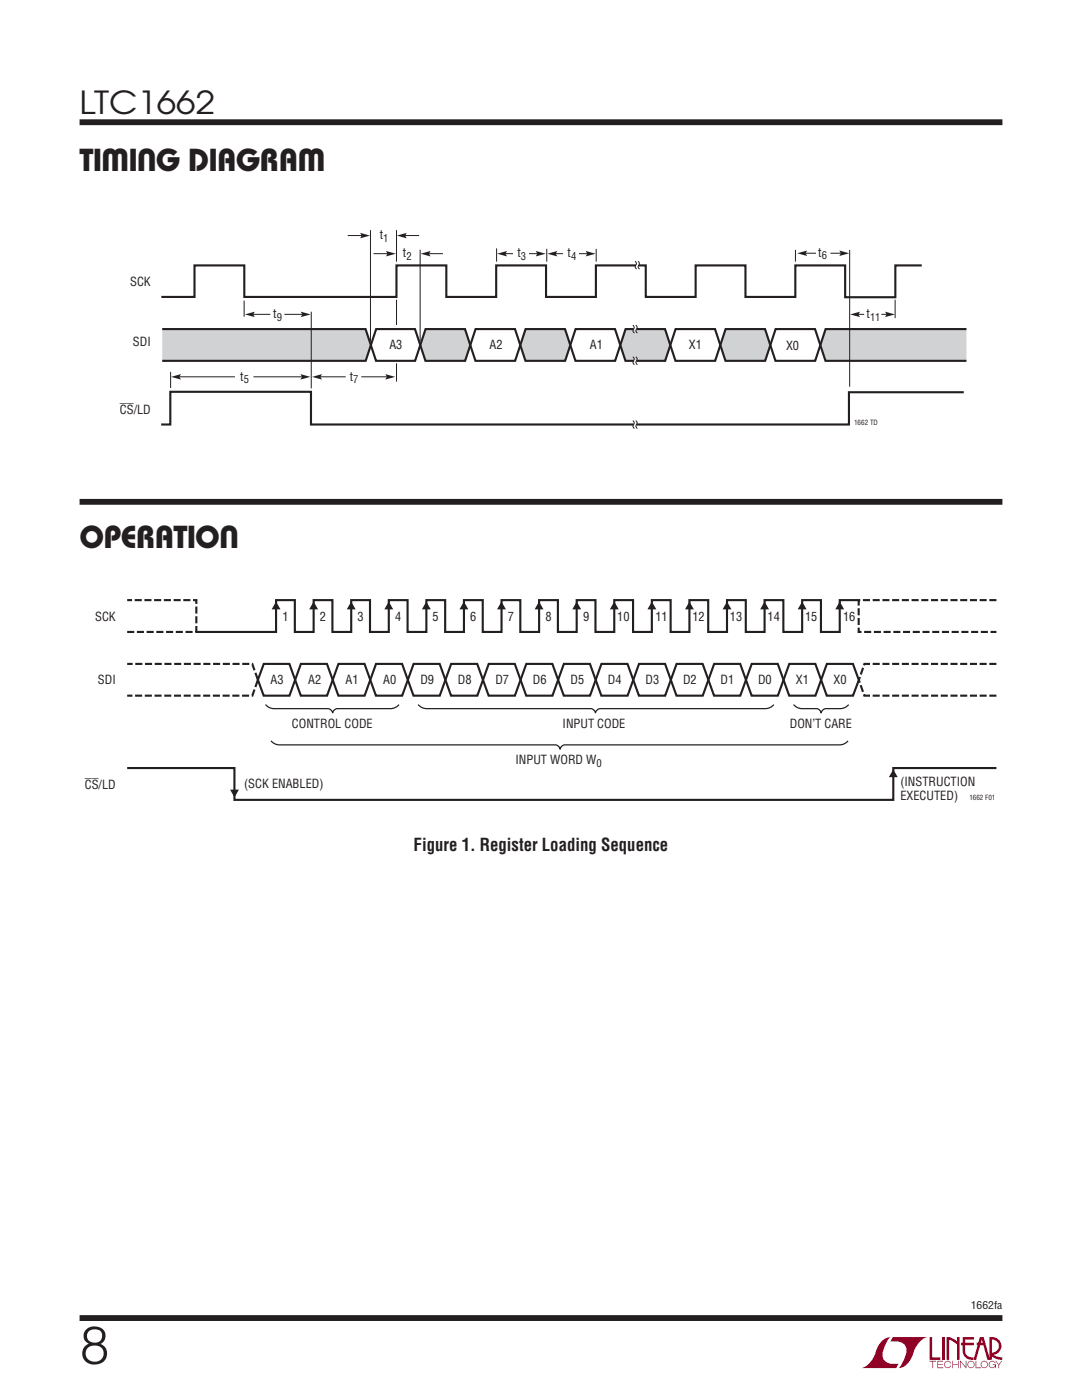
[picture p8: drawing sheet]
<svg xmlns="http://www.w3.org/2000/svg" width="216mm" height="279mm" viewBox="0 0 216 279" stroke-linecap="round" stroke-linejoin="round" font-family="sans-serif">
<g fill="#900126">
<path d="M185.5 266.8h.5v4.1h1.6v.5h-2.1z"/>
<path d="M176.2 267.4l1-.5h.5h-.1a6.2 6.2 0 0 0-1.4 4 2.58 2.58 0 0 0 3.1 1.3l-.5 .8h-6.9a4.9 4.9 0 0 0 3-3.8l.4-.7z"/>
<path d="M178.1 266.9h7a4.9 4.9 0 0 0-3.1 3.7 3.2 3.2 0 0 1-2.7 2.4h.1a6.2 6.2 0 0 0 1.4-4.1 2.58 2.58 0 0 0-3.1-1.2z"/>
<path d="M188 266.8h.5v4.6h-.5z"/>
<path d="M188.9 266.8l1 .2 1.1 .7v-.9h.5v4.6h-.5v-3.1l-1.6-.9v4h-.5z"/>
<path d="M185.5 271.6h1.3v.1h-.6v1.3h-.1v-1.3h-.6z"/>
<path d="M187 271.6h1.2v.1h-1v.5h.9v.2h-.9v.5h1v.1h-1.2z"/>
<path d="M190 271.6h.2v.6h1v-.6h.1v1.4h-.1v-.6h-1v.6h-.2z"/>
<path d="M191.6 271.6h.1l1 1.2v-1.2h.1v1.4l-1.1-1.2v1.2h-.1z"/>
<path d="M194.7 271.6h.1v1.3h.9v.1h-1z"/>
<path d="M198.6 271.6h.2l.5 .7 .5-.7h.2l-.6 .8v.6h-.2v-.6z"/>
<path d="M192.1 266.8h2.2v.5h-1.7v.7h1.7v.5h-1.7v1.1a1.32 1.32 0 0 0 1.7 1.3v.5l1.2-4.6h.8l1.1 4.1v-4.1a1.84 1.84 0 0 1 2.4 1.4 1.84 1.84 0 0 1-1.5 2.2l.8 .4 .9 .1v.5l-1.2-.2-1-.6v-.6a1.34 1.34 0 0 0 1.5-1.2 1.34 1.34 0 0 0-1.4-1.5v4.1h-.9l-.8-2.9h-1.3v-.5h1.2l-.2-.7-1.1 4.1a2.06 2.06 0 0 1-2.7-1.3v-1.6h-.4v-.5h.4z"/>
<path d="M193.2 271.8a.72 .72 0 0 1 1.2 .1 .72 .72 0 0 1-.4 1.1 .72 .72 0 0 1-1-.7h.2a.59 .59 0 0 0 .8 .5 .59 .59 0 0 0 .2-.9 .59 .59 0 0 0-1 .2v.2h-.2z"/>
<path d="M195.9 271.8a.72 .72 0 0 1 1.1 .1 .72 .72 0 0 1-.4 1.1 .72 .72 0 0 1-.9-.7h.1a.59 .59 0 0 0 .8 .5 .59 .59 0 0 0 .2-.9 .59 .59 0 0 0-.9 .2l-.1 .2h-.1z"/>
<path d="M197.5 271.8a.72 .72 0 0 1 1.2 .2h-.2a.59 .59 0 0 0-.9-.1 .59 .59 0 0 0 .1 .9 .59 .59 0 0 0 .9-.4h-.5v-.1h.6v.7h-.1v-.3a.73 .73 0 0 1-1.1 .2 .73 .73 0 0 1 0-1.1z"/>
<path d="M188.6 271.8a.71 .71 0 0 1 1.2 .3h-.1a.59 .59 0 0 0-.9-.3 .59 .59 0 0 0-.1 1 .59 .59 0 0 0 1-.3h.1a.73 .73 0 0 1-1.1 .4 .73 .73 0 0 1-.1-1.1z"/>
</g>
<path d="M15.9 24.4h184.1M15.9 100.2h184.1M15.9 263h184.1" fill="none" stroke="#231f20" stroke-width="1.2" stroke-linecap="butt"/>
<g fill="#d1d2d4">
<path d="M32.4 65.7h40.5l1.1 3.2-1.1 3.1h-40.5z"/>
<path d="M85 65.7h7.7l1.1 3.1-1 3.2h-7.8l-1.1-3.2z"/>
<path d="M105 65.7h7.7l1.1 3.1-1.1 3.2h-7.7l-1.2-3.2z"/>
<path d="M124.9 65.7h7.7l1.1 3.1-1 3.2h-7.8l-1.1-3.2z"/>
<path d="M144.9 65.7h7.7l1.1 3.1-1.1 3.2h-7.7l-1.2-3.2z"/>
<path d="M164.9 65.7h27.9v6.3h-27.9l-1.2-3.2z"/>
</g>
<path d="M85.3 50.6h3.1" fill="none" stroke="#231f20" stroke-width=".2"/>
<path d="M83.9 50.6l2-.5-.3 .5 .3 .6z" fill="#231f20"/>
<path d="M74.5 50.6h3.1" fill="none" stroke="#231f20" stroke-width=".2"/>
<path d="M77 50.1l2 .5-2 .6 .3-.6z" fill="#231f20"/>
<path d="M50.3 62.7h3.6" fill="none" stroke="#231f20" stroke-width=".2"/>
<path d="M48.9 62.7l1.9-.5-.3 .5 .3 .6z" fill="#231f20"/>
<path d="M56.7 62.7h3.9" fill="none" stroke="#231f20" stroke-width=".2"/>
<path d="M60 62.2l2 .5-2 .6 .3-.6z" fill="#231f20"/>
<g fill="none" stroke="#231f20" stroke-width=".2">
<path d="M48.7 60v3.2M73.9 45.9v22.1M79.1 45.9v6.3M83.8 49.8v18.2M99.1 49.6v2.6M109.1 49.7v2.5M119 49.7v2.5M126.7 52.1a.65 .65 0 0 1 0 1.1l.3 .5M127.3 52.1a.65 .65 0 0 1 0 1.1l.3 .5M158.7 49.9v2.3M169.5 49.9v27.3M178.6 59.8v3.7"/>
<path d="M171 62.7h1.4M126.3 83.9a.65 .65 0 0 1 0 1.1l.3 .5M126.9 83.9a.65 .65 0 0 1 0 1.1l.3 .5"/>
</g>
<path d="M183.9 53h-5.2v6.3h-10.1v-6.3h-9.9v6.3h-9.9v-6.3h-10v6.3h-9.9v-6.3h-10v6.3h-9.9v-6.3h-10v6.3h-9.9v-6.3h-10v6.3h-30.4v-6.3h-9.9v6.3h-6.6M192.3 78.3h-22.9v6.4h-107.3v-6.5h-28.1v6.5h-1.8" fill="none" stroke="#231f20" stroke-width=".42"/>
<path d="M126.9 52.9h.6M126.4 84.7h.6" fill="none" stroke="#fff" stroke-width="1.1" stroke-linecap="butt"/>
<path d="M169.6 62.7l2-.5-.3 .5 .3 .6z" fill="#231f20"/>
<path d="M175.9 62.7h1.3" fill="none" stroke="#231f20" stroke-width=".2"/>
<path d="M176.6 62.2l2 .5-2 .6 .3-.6z" fill="#231f20"/>
<path d="M35.5 75.2h11.4" fill="none" stroke="#231f20" stroke-width=".2"/>
<path d="M34.1 75.2l2-.5-.3 .5 .3 .6z" fill="#231f20"/>
<path d="M50.6 75.2h9.9" fill="none" stroke="#231f20" stroke-width=".2"/>
<path d="M59.9 74.7l2 .5-2 .6 .4-.6z" fill="#231f20"/>
<path d="M34 74.2v3.2M63.7 75.2h5.3" fill="none" stroke="#231f20" stroke-width=".2"/>
<path d="M62.3 75.2l1.9-.5-.3 .5 .3 .6z" fill="#231f20"/>
<path d="M72.1 75.2h5.4" fill="none" stroke="#231f20" stroke-width=".2"/>
<path d="M76.9 74.7l2 .5-2 .6 .3-.6z" fill="#231f20"/>
<path d="M110.6 50.6h3.1" fill="none" stroke="#231f20" stroke-width=".2"/>
<path d="M109.2 50.6l2-.5-.3 .5 .3 .6z" fill="#231f20"/>
<path d="M114.4 50.6h3.1" fill="none" stroke="#231f20" stroke-width=".2"/>
<path d="M116.9 50.1l1.9 .5-1.9 .6 .3-.6z" fill="#231f20"/>
<path d="M100.6 50.6h3" fill="none" stroke="#231f20" stroke-width=".2"/>
<path d="M99.2 50.6l2-.5-.3 .5 .3 .6z" fill="#231f20"/>
<path d="M104.4 50.6h3.1" fill="none" stroke="#231f20" stroke-width=".2"/>
<path d="M106.9 50.1l2 .5-2 .6 .3-.6z" fill="#231f20"/>
<path d="M160.5 50.5h2.3" fill="none" stroke="#231f20" stroke-width=".2"/>
<path d="M159.1 50.5l2-.5-.4 .5 .4 .6z" fill="#231f20"/>
<path d="M165.7 50.5h2.4" fill="none" stroke="#231f20" stroke-width=".2"/>
<path d="M167.5 50l2 .5-2 .6 .3-.6z" fill="#231f20"/>
<path d="M80.6 47h3" fill="none" stroke="#231f20" stroke-width=".2"/>
<path d="M79.2 47l2-.5-.4 .5 .4 .6z" fill="#231f20"/>
<path d="M69.4 47h3" fill="none" stroke="#231f20" stroke-width=".2"/>
<path d="M71.9 46.5l1.9 .5-1.9 .6 .3-.6z" fill="#231f20"/>
<path d="M62.1 62.2v15.3" fill="none" stroke="#231f20" stroke-width=".2"/>
<g fill="#fff">
<path d="M102.5 50h3.1v1.2h-3.1z"/>
<path d="M112.4 50h3.1v1.2h-3.1z"/>
</g>
<path d="M32.4 72h40.6l2.1-6.3h7.7l2.1 6.3h7.9l2.1-6.3h7.9l2 6.3h8l2-6.3h7.9l2.1 6.3h7.9l2.1-6.3h7.9l2.1 6.3h7.9l2.1-6.3h7.8l2.1 6.3h28.1M32.4 65.7h40.5l2.1 6.3h7.8l2.1-6.3h7.9l2.1 6.3h7.9l2.1-6.3h7.8l2.1 6.3h7.9l2.1-6.3h7.9l2.1 6.3h7.9l2.1-6.3h7.9l2 6.3h8l2-6.3h28.1M171.3 119.8h-3.7v6.3h-3.8v-6.3h-3.7v6.3h-3.8v-6.3h-3.7v6.3h-3.8v-6.3h-3.7v6.3h-3.8v-6.3h-3.7v6.3h-3.8v-6.3h-3.7v6.3h-3.8v-6.3h-3.7v6.3h-3.8v-6.3h-3.7v6.3h-3.8v-6.3h-3.7v6.3h-3.8v-6.3h-3.7v6.3h-3.8v-6.3h-3.7v6.3h-3.8v-6.3h-3.7v6.3h-3.8v-6.3h-3.7v6.3h-3.8v-6.3h-3.7v6.3h-3.8v-6.3h-3.7v6.3h-3.8v-6.3h-3.7v6.3h-15.9M51.4 135.6l1.2 3.2h5.2l2.2-6.3h5.2l2.3 6.3h5.3l2.2-6.3h5.2l2.3 6.3h5.2l2.3-6.3h5.2l2.3 6.3h5.2l2.3-6.3h5.2l2.3 6.3h5.2l2.3-6.3h5.2l2.3 6.3h5.2l2.3-6.3h5.2l2.3 6.3h5.2l2.3-6.3h5.2l2.3 6.3h5.2l2.3-6.3h5.2l1.2 3.3M171.5 135.5l-1.3 3.3h-5.2l-2.3-6.3h-5.2l-2.3 6.3h-5.2l-2.3-6.3h-5.2l-2.3 6.3h-5.2l-2.3-6.3h-5.2l-2.3 6.3h-5.2l-2.3-6.3h-5.2l-2.3 6.3h-5.2l-2.3-6.3h-5.2l-2.3 6.3h-5.2l-2.3-6.3h-5.2l-2.2 6.3h-5.3l-2.3-6.3h-5.2l-2.2 6.3h-5.3l-2.3-6.3h-5.1l-1.2 3.3" fill="none" stroke="#231f20" stroke-width=".42"/>
<path d="M126.4 65.7h.6M126.4 72h.6" fill="none" stroke="#fff" stroke-width=".49"/>
<path d="M79.1 59.8v5.1M79.1 72.5v3.6M126.3 64.9a.65 .65 0 0 1 0 1.1l.3 .5M126.3 71.2a.65 .65 0 0 1 0 1.1l.3 .5M126.9 64.9a.65 .65 0 0 1 0 1.1l.3 .5M126.9 71.2a.65 .65 0 0 1 0 1.1l.3 .5" fill="none" stroke="#231f20" stroke-width=".2"/>
<path d="M198.8 119.8h-27.5v6.3h27.5M25.4 126.1h13.8v-6.3h-13.8M51.4 135.8l-1 3h-25M51.4 135.6l-1.1-3.1h-24.9M198.8 132.5h-26.3l-1 3M198.8 138.8h-26.3l-1.1-3" fill="none" stroke="#231f20" stroke-width=".42" stroke-dasharray="1.4 .5" stroke-linecap="butt"/>
<g fill="#231f20">
<path d="M167.6 120.1l.8 1.5h-1.7z"/>
<path d="M178.2 153.6l.9 1.5h-1.7z"/>
<path d="M160.1 120.1l.8 1.5h-1.7z"/>
<path d="M152.6 120.1l.8 1.5h-1.7z"/>
<path d="M145.1 120.1l.9 1.5h-1.8z"/>
<path d="M137.6 120.1l.9 1.5h-1.8z"/>
<path d="M130.1 120.1l.9 1.5h-1.8z"/>
<path d="M122.6 120.1l.9 1.5h-1.8z"/>
<path d="M115.1 120.1l.9 1.5h-1.8z"/>
<path d="M107.6 120.1l.8 1.5h-1.7z"/>
<path d="M100.1 120.1l.8 1.5h-1.7z"/>
<path d="M92.6 120.1l.9 1.5h-1.8z"/>
<path d="M85.1 120.1l.9 1.5h-1.8z"/>
<path d="M77.6 120.1l.9 1.5h-1.8z"/>
<path d="M70.1 120.1l.9 1.5h-1.8z"/>
<path d="M62.6 120.1l.9 1.5h-1.8z"/>
<path d="M55.1 120.1l.9 1.5h-1.8z"/>
<path d="M45.9 157.6h1.8l-.9 1.5z"/>
</g>
<path d="M53 140.6l.9 .7 .8 .1h10.8a1.07 1.07 0 0 1 .9 .9 1.06 1.06 0 0 1 .9-.9h10.6l.8-.1 .9-.7M54.1 147.8l.9 .7 .8 .2h55.1a1.07 1.07 0 0 1 .9 .8 1.06 1.06 0 0 1 .9-.8h54.8l.8-.2 .9-.6M83.4 140.6l1 .7 .8 .1h32.7a1.07 1.07 0 0 1 .9 .9 1.06 1.06 0 0 1 .9-.9h33l.8-.1 .9-.7M158.3 140.6l.6 .5 .8 .3h3.3a1.07 1.07 0 0 1 .9 .9 1.06 1.06 0 0 1 .8-.9h3.3l.8-.3 .5-.5" fill="none" stroke="#231f20" stroke-width=".25"/>
<path d="M25.4 153.3h21.4v6.3h131.4v-6.3h20.6" fill="none" stroke="#231f20" stroke-width=".42"/>
<text font-size="10.6" fill="#231f20" x="15.9" y="272.2">8</text>
<g font-size="6.3" fill="#231f20">
<text x="15.9" y="22.8">LTC1662</text>
<text x="15.9" y="34.1">Timing Diagram</text>
<text x="15.9" y="109.4">Operation</text>
</g>
<text font-size="3.5" fill="#231f20" x="82.5" y="169.8">Figure 1. Register Loading Sequence</text>
<g font-size="2.5" fill="#231f20">
<text x="75.8" y="47.7">t</text>
<text x="80.4" y="51.3">t</text>
<text x="103.2" y="51.3">t</text>
<text x="113.3" y="51.3">t</text>
<text x="163.3" y="51.2">t</text>
<text x="26" y="57.1">SCK</text>
<text x="54.5" y="63.5">t</text>
<text x="172.9" y="63.5">t</text>
<text x="26.5" y="69.1">SDI</text>
<text x="77.7" y="69.7">A3</text>
<text x="97.7" y="69.7">A2</text>
<text x="117.7" y="69.7">A1</text>
<text x="137.5" y="69.7">X1</text>
<text x="156.9" y="69.8">X0</text>
<text x="47.9" y="76">t</text>
<text x="69.8" y="76">t</text>
<text x="23.9" y="82.6">CS/LD</text>
<text x="19" y="123.9">SCK</text>
<text x="56.3" y="123.9">1</text>
<text x="63.8" y="123.9">2</text>
<text x="71.3" y="123.9">3</text>
<text x="78.8" y="123.9">4</text>
<text x="86.3" y="123.9">5</text>
<text x="93.8" y="123.9">6</text>
<text x="101.3" y="123.9">7</text>
<text x="108.8" y="123.9">8</text>
<text x="116.3" y="123.9">9</text>
<text x="123.2" y="123.9">10</text>
<text x="130.8" y="123.9">11</text>
<text x="138.2" y="123.9">12</text>
<text x="145.7" y="123.9">13</text>
<text x="153.2" y="123.9">14</text>
<text x="160.7" y="123.9">15</text>
<text x="168.2" y="123.9">16</text>
<text x="19.5" y="136.6">SDI</text>
<text x="54" y="136.4">A3</text>
<text x="61.5" y="136.4">A2</text>
<text x="69" y="136.4">A1</text>
<text x="76.5" y="136.4">A0</text>
<text x="83.9" y="136.4">D9</text>
<text x="91.4" y="136.4">D8</text>
<text x="98.9" y="136.4">D7</text>
<text x="106.3" y="136.4">D6</text>
<text x="113.8" y="136.4">D5</text>
<text x="121.3" y="136.4">D4</text>
<text x="128.8" y="136.4">D3</text>
<text x="136.3" y="136.4">D2</text>
<text x="143.8" y="136.4">D1</text>
<text x="151.3" y="136.4">D0</text>
<text x="158.8" y="136.4">X1</text>
<text x="166.3" y="136.4">X0</text>
<text x="58.3" y="145.3">CONTROL CODE</text>
<text x="112.3" y="145.3">INPUT CODE</text>
<text x="157.6" y="145.3">DON’T CARE</text>
<text x="102.9" y="152.5">INPUT WORD W</text>
<text x="16.9" y="157.5">CS/LD</text>
<text x="48.7" y="157.3">(SCK ENABLED)</text>
<text x="179.7" y="156.9">(INSTRUCTION</text>
<text x="179.7" y="159.7">EXECUTED)</text>
</g>
<g font-size="2.1" fill="#231f20">
<text x="76.5" y="48.3">1</text>
<text x="81.1" y="51.9">2</text>
<text x="103.9" y="51.9">3</text>
<text x="113.9" y="51.9">4</text>
<text x="164" y="51.8">6</text>
<text x="55.2" y="64">9</text>
<text x="173.6" y="64">11</text>
<text x="48.6" y="76.5">5</text>
<text x="70.5" y="76.5">7</text>
<text x="119" y="153">0</text>
<text x="193.7" y="261.2">1662fa</text>
</g>
<g font-size="1.4" fill="#231f20">
<text x="170.4" y="84.9">1662 TD</text>
<text x="193.4" y="159.7">1662 F01</text>
</g>
</svg>
